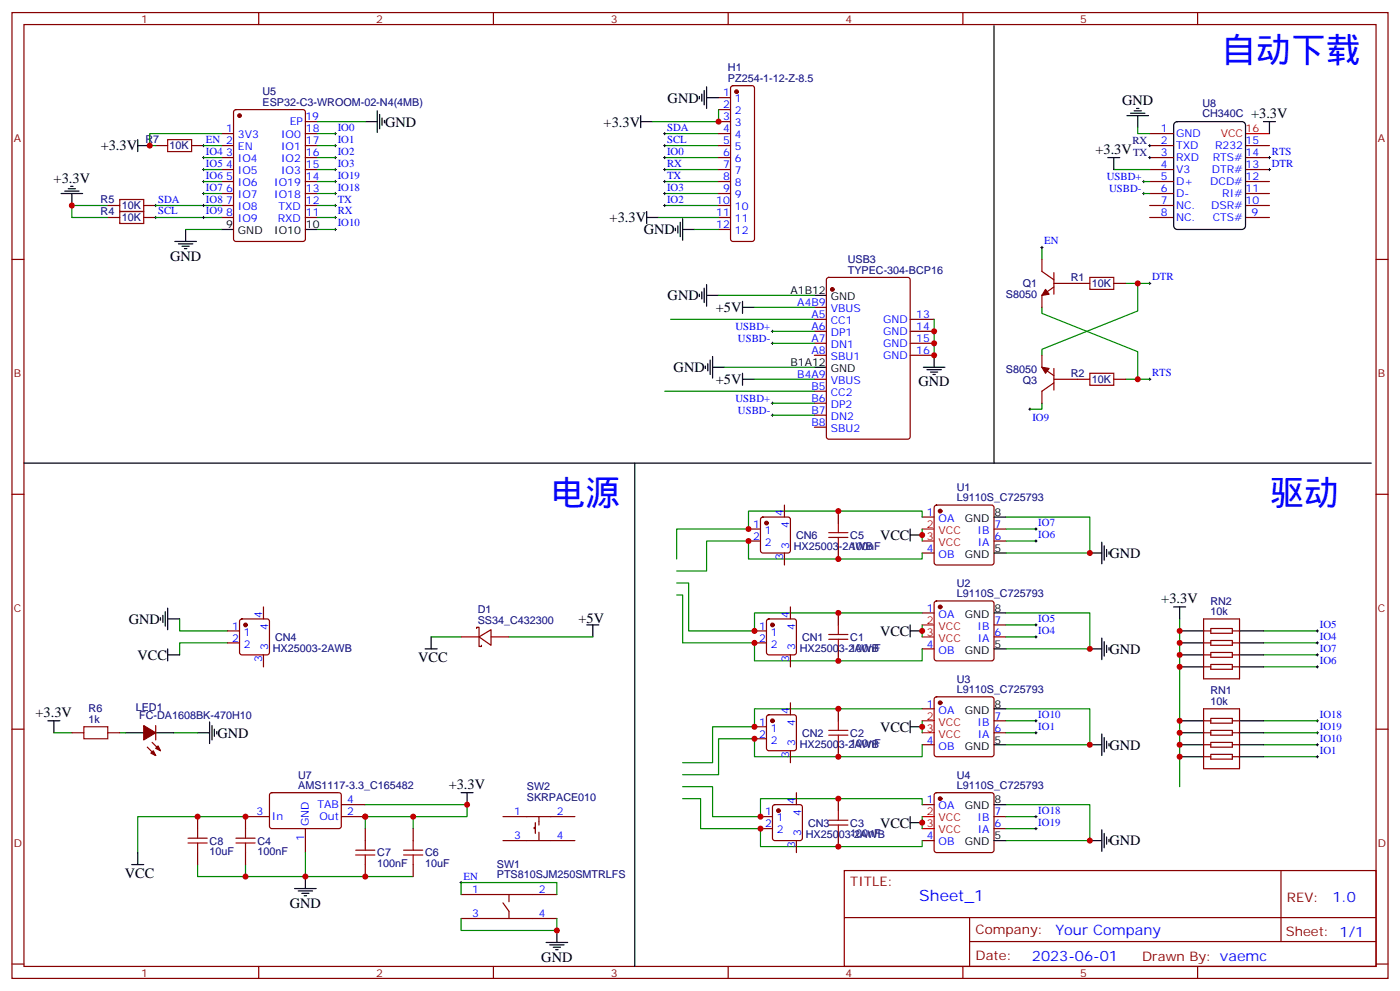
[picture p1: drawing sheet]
<svg xmlns="http://www.w3.org/2000/svg" width="412mm" height="292mm" viewBox="0 0 412 292" stroke-linecap="round" stroke-linejoin="round" font-family="sans-serif">
<g fill="none" stroke="#870000" stroke-width=".35">
<path d="M3.5 3.7h405.4v284.3h-405.4zM7.1 7.2h398.2v277.3h-398.2zM76.2 3.7v3.5M145.3 3.7v3.5M214.5 3.7v3.5M283.6 3.7v3.5M352.8 3.7v3.5M65.3 39.3h3.5M69 32.5l.5-.2h19.8l.6 .4 .1 37.7-.5 .6-20 .1-.7-.5v-37.6zM90 39.3h3.5M90 35.8h3.5M211.7 39.3h3.5"/>
<path d="M211.7 28.8h3.5M211.7 32.3h3.5M211.7 35.8h3.5M215.4 25.4l.5-.2h5.6l.5 .2 .2 .5v44.5l-.2 .5-.5 .2h-5.6l-.5-.2-.2-.5v-44.5zM338.7 39.3h7M45.9 42.9h3.5M56.4 42.9h3.6M65.3 42.9h3.5M65.3 46.4h3.5M65.3 49.9h3.5M65.3 53.4h3.5M65.3 57h3.5"/>
<path d="M90 42.9h3.5M90 46.4h3.5M90 49.9h3.5M90 53.4h3.5M90 57h3.5M211.7 42.9h3.5M211.7 46.4h3.5M211.7 49.9h3.5M211.7 53.4h3.5M211.7 57h3.5M338.7 42.9h7M338.7 46.4h7"/>
<path d="M338.7 49.9h7M338.7 53.4h7M338.7 57h7M366.9 42.9h7M366.9 46.4h7M366.9 49.9h7M366.9 53.4h7M366.9 57h7M3.5 76.4h3.6M31.7 60.5h3.6M31.7 64h3.6M42.3 60.5h3.6"/>
<path d="M42.3 64h3.6M65.3 60.5h3.5M65.3 64h3.5M90 60.5h3.5M90 64h3.5M211.7 60.5h3.5M211.7 64h3.5M211.7 67.6h3.5M306.9 76.4v3.5l3.5 2.5M338.7 60.5h7M338.7 64h7M366.9 60.5h7"/>
<path d="M366.9 64h7M405.3 76.4h3.6M239.9 97.5h3.5M239.9 94h3.5M239.9 90.5h3.5M243.7 81.9l.4-.2h23.3l.7 .4v46.5l-.5 .6-23.5 .1-.6-.5-.1-46.4zM268.1 97.5h7.1M268.1 94h7.1M310.4 84.5l-3.5 2.5v3.5M310.4 80.3v6.3M310.4 83.4h10.6M328.1 83.4h3.5"/>
<path d="M239.9 111.7h3.5M239.9 104.6h3.5M239.9 101.1h3.5M239.9 118.7h3.5M239.9 115.2h3.5M268.1 104.6h7.1M268.1 101.1h7.1M306.9 104.6v3.5l3.5 2.5M310.4 112.7l-3.5 2.5v3.5M310.4 111.7h10.6M310.4 108.5v6.3M328.1 111.7h3.5"/>
<path d="M239.9 125.8h3.5M239.9 122.2h3.5M3.5 145.5h3.6M220.5 159.3h3.5M220.5 155.8h3.5M224.2 152.4l.5-.2h7.4l.5 .2 .2 .5v9.2l-.2 .5-.5 .2h-7.4l-.5-.2-.2-.5v-9.2zM231.1 148.7v3.5M246.9 150.5v3.5M271.6 152.2h3.6M275.4 148.9l.5-.2h16.2l.5 .2 .2 .5v16.2l-.2 .5-.5 .2h-16.2l-.5-.2-.2-.5v-16.2zM292.8 159.3h3.5M292.8 155.8h3.5"/>
<path d="M405.3 145.5h3.6M77.6 178.7v3.5M231.1 162.8v3.5M232.8 178.7v3.5M246.9 161v3.6M271.6 162.8h3.6M275.4 177.1l.5-.2h16.2l.5 .2 .2 .5v16.3l-.2 .5-.5 .2h-16.2l-.5-.3-.2-.4v-16.3zM67 185.7h3.6M67 189.3h3.6M70.8 182.4l.5-.2h7.4l.5 .2 .2 .5v9.2l-.3 .5-.4 .2h-7.4l-.5-.2-.2-.5v-9.2zM77.6 192.8v3.5M135.8 187.5h5.3"/>
<path d="M140.4 185v-.3h.7v5.6h.7v-.3M141.1 187.5l3.5-2.1v4.6zM144.6 187.5h5.3M222.2 185.7h3.6M222.2 189.3h3.6M226 182.4l.5-.2h7.4l.5 .2 .2 .5v9.2l-.2 .5-.5 .2h-7.4l-.5-.2-.2-.5v-9.2zM232.8 192.8v3.5M246.9 180.4v3.6M246.9 191v3.6M271.6 180.4h3.6M271.6 191h3.6M292.8 187.5h3.5"/>
<path d="M292.8 184h3.5M354.5 185.7h2.2M354.5 182.2h10.6v17.6h-10.6zM354.5 196.3h2.2M354.5 189.3h2.2M354.5 192.8h2.2M356.7 195.6h6.3v1.4h-6.3zM356.7 192.1h6.3v1.4h-6.3zM356.7 188.6h6.3v1.4h-6.3zM356.7 185h6.3v1.4h-6.3zM363 185.7h2.1M363 196.3h2.1"/>
<path d="M363 189.3h2.1M363 192.8h2.1M3.5 214.7h3.6M21.2 215.7h3.5M31.7 215.7h3.6M43.4 220l2.5 2.4M44.8 218.5l2.5 2.5M45.9 213.6v4.2M222.2 214h3.6M222.2 217.5h3.6M226 210.6l.5-.2h7.4l.5 .2 .2 .5v9.2l-.2 .5-.5 .2h-7.4l-.5-.2-.2-.5v-9.2zM232.8 206.9v3.5"/>
<path d="M246.9 208.7v3.5M246.9 219.3v3.5M271.6 208.7h3.6M271.6 219.3h3.6M275.4 205.3l.5-.2h16.2l.5 .2 .2 .5v16.3l-.2 .5-.5 .2h-16.2l-.5-.3-.2-.4v-16.3zM292.8 215.7h3.5M292.8 212.2h3.5M354.5 208.7h10.6v17.6h-10.6zM354.5 219.3h2.2M354.5 215.7h2.2M354.5 212.2h2.2M356.7 218.5h6.3v1.5h-6.3z"/>
<path d="M356.7 215h6.3v1.4h-6.3zM356.7 211.5h6.3v1.4h-6.3zM363 219.3h2.1M363 215.7h2.1M363 212.2h2.1M405.3 214.7h3.6M79.6 233.6l.5-.2h20l.4 .7v9.4l-.7 .4h-20l-.4-.7v-9.1zM100.5 236.9h7.1M227.8 237.1l.4-.2h7.5l.5 .2 .2 .5v9.2l-.3 .5-.4 .2h-7.5l-.5-.3-.2-.4v-9.2zM232.8 221v3.5M234.6 233.4v3.5M246.9 235.1v3.6"/>
<path d="M271.6 236.9h3.6M275.4 233.6l.5-.2h16.2l.5 .2 .2 .5v16.2l-.2 .5-.5 .2h-16.2l-.5-.2-.2-.5v-16.2zM354.5 222.8h2.2M356.7 222.1h6.3v1.4h-6.3zM363 222.8h2.1M58.2 240.4v3.5M58.2 251v3.5M72.3 251v3.5M79.4 240.4h-7.1v3.5M90 243.9v7.1M100.5 240.4h7.1M107.6 243.9v3.6"/>
<path d="M107.6 254.5v3.6M121.7 243.9v3.6M121.7 254.5v3.6M148.2 247.5h21.1M148.2 240.4h21.1M157.7 243.6h-.4v.3h.4M157.7 242.2v3.2M158.7 240.4v2.5M158.7 245v2.5M224 243.9h3.5M224 240.4h3.5M234.6 247.5v3.5"/>
<path d="M246.9 245.7v3.5M248.7 256.3h156.6v28.2h-156.6zM271.6 247.5h3.6M292.8 243.9h3.5M292.8 240.4h3.5M377.3 256.3v20.9M135.8 263.3h28.2M135.8 270.4h28.2M148.2 265.8l1.7 2.5v2.1M149.9 263.3v2.2M248.7 270.1h156.5M285.6 277.2h119.6"/>
<path d="M285.6 270.1v14.2M3.5 283.8h3.6M76.2 284.5v3.5M145.3 284.5v3.5M214.5 284.5v3.5M283.6 284.5v3.5M352.8 284.5v3.5M405.3 283.8h3.6"/>
</g>
<g fill="#870000" stroke="#870000" stroke-width=".35">
<path d="M306.9 108.1l2.1 .4-1 1.4z"/>
<path d="M308 85.2l1 1.4-2.1 .4z"/>
<path d="M42.3 213.6l3.6 2.1-3.6 2.1z"/>
<path d="M45.9 220.3l.7-.7 .7 1.4z"/>
<path d="M44.4 221.7l.8-.7 .7 1.4z"/>
<circle cx="276.9" cy="206.9" r=".53"/>
<circle cx="276.9" cy="150.5" r=".53"/>
<circle cx="276.9" cy="178.7" r=".53"/>
<circle cx="276.9" cy="235.1" r=".53"/>
<circle cx="245.2" cy="85.2" r=".53"/>
<circle cx="225.8" cy="154" r=".53"/>
<circle cx="227.5" cy="184" r=".53"/>
<circle cx="227.5" cy="212.2" r=".53"/>
<circle cx="229.3" cy="238.7" r=".53"/>
<circle cx="72.3" cy="184" r=".53"/>
<circle cx="217" cy="27" r=".53"/>
<circle cx="70.6" cy="34" r=".53"/>
</g>
<path d="M366.9 39.3h7M271.6 155.8h3.6M271.6 159.3h3.6M271.6 184h3.6M271.6 187.5h3.6M271.6 212.2h3.6M271.6 215.7h3.6M271.6 240.4h3.6M271.6 243.9h3.6" fill="none" stroke="#f00" stroke-width=".35"/>
<g fill="none" stroke="#000" stroke-width=".35">
<path d="M292.8 7.6v128.7M107.6 35.8h3.5M111.1 32.6v6.4M111.8 33.7v4.2M112.5 34.7v2.2M113.2 35.5v.7M188.7 35.8h3.6M188.7 34v3.6M206 28.4v.7M206.7 27.7v2.1M207.4 26.6v4.3M208.1 25.6v6.3"/>
<path d="M208.1 28.8h3.6M332 34h6.3M333 33.3h4.3M334.1 32.6h2.1M334.8 31.9h.7M335.1 34v3.6M346 36.2l.8-.4h19l.9 .4 .2 .7v29.6l-.5 .9-.6 .2h-19l-.9-.5-.2-.6v-29.6zM372.2 35.8h3.5M373.9 35.8v3.5M18 57h6.3M19 56.3h4.3M20.1 55.6h2.1"/>
<path d="M20.8 54.9h.7M21.2 57v3.5M40.6 41.1v3.5M40.6 42.9h3.5M326.3 46.4h3.5M328.1 46.4v3.5M51.5 71.1h6.4M52.6 71.8h4.2M53.6 72.5h2.1M54.3 73.2h.7M54.7 67.6v3.5M65.3 67.6h3.5"/>
<path d="M90 67.6h3.5M190.5 64h3.5M190.5 62.3v3.5M199 67.2v.7M199.7 66.5v2.1M200.4 65.4v4.3M201.1 67.6h3.5M201.1 64.4v6.3M206 86.6v.7M206.7 85.9v2.1M207.4 84.8v4.3M208.1 87h3.6"/>
<path d="M208.1 83.8v6.3M218.7 90.5h3.5M218.7 88.7v3.6M239.9 87h3.5M207.8 107.8v.7M208.5 107.1v2.1M209.2 106v4.2M209.9 108.1h3.5M209.9 105v6.3M218.7 109.9v3.5M218.7 111.7h3.5M239.9 108.1h3.5"/>
<path d="M272 108.1h6.3M273 108.8h4.3M274.1 109.5h2.1M274.8 110.2h.7M275.2 104.6v3.5M7.1 136.3h396.8M187 136.3v148.2M268.1 157.5h3.5M268.1 155.8v3.5M292.8 152.2h3.5M324.6 159.6v6.4M49.4 179v6.4"/>
<path d="M292.8 162.8h3.5M321 162.8h3.6M325.3 160.7v4.2M326 161.7v2.2M326.7 162.5v.7M345.7 178.7h3.5M347.5 178.7v3.5M47.3 181.9v.7M48 181.2v2.1M48.7 180.1v4.2M49.4 192.8h3.5M49.4 182.2h3.5"/>
<path d="M49.4 191v3.6M125.2 191h3.6M127 187.5v3.5M172.9 184h3.5M174.6 184v3.5M268.1 184v3.5M268.1 185.7h3.5M292.8 191h3.5M292.8 180.4h3.5M321 191h3.6M324.6 187.9v6.3M325.3 188.9v4.2"/>
<path d="M326 190v2.1M326.7 190.7v.7M347.5 185.7h7M347.5 196.3h7M347.5 192.8h7M347.5 189.3h7M365.1 185.7h7.1M365.1 196.3h7.1M365.1 192.8h7.1M365.1 189.3h7.1M14.1 212.2h3.5M15.9 212.2v3.5"/>
<path d="M37 215.7h5.3M45.9 215.7h5.3M58.2 215.7h3.5M61.7 212.5v6.4M62.4 213.6v4.2M63.1 214.7v2.1M63.9 215.4v.7M268.1 212.2v3.5M268.1 214h3.5M292.8 219.3h3.5M292.8 208.7h3.5M321 219.3h3.6"/>
<path d="M324.6 216.1v6.3M325.3 217.1v4.3M326 218.2v2.1M326.7 218.9v.7M347.5 219.3h7M347.5 215.7h7M347.5 212.2h7M365.1 219.3h7.1M365.1 215.7h7.1M365.1 212.2h7.1M135.8 233.4h3.5M137.6 233.4v3.5"/>
<path d="M292.8 236.9h3.5M347.5 222.8h7M365.1 222.8h7.1M38.8 254.5h3.5M40.6 251v3.5M90 258.1v3.5M268.1 240.4v3.5M268.1 242.2h3.5M292.8 247.5h3.5M321 247.5h3.6M324.6 244.3v6.3M325.3 245.4v4.2"/>
<path d="M326 246.4v2.1M326.7 247.1v.7M86.8 261.6h6.3M87.8 262.3h4.3M88.9 263h2.1M89.6 263.7h.7M160.9 277.5h6.3M161.9 278.2h4.3M163 278.9h2.1M163.7 279.6h.7M164 273.9v3.6"/>
</g>
<g fill="none" stroke="#008700" stroke-width=".35">
<path d="M65.3 39.3h-21.2v3.6h1.8M93.5 39.3h5.3M93.5 35.8h14.1M195.8 39.3h15.9M211.7 32.3v3.5h-19.4M335.1 37.6v1.7h3.6M60 57h5.3M60 53.4h5.3M60 49.9h5.3M60 42.9h5.3M60 46.4h5.3M93.5 57h5.3"/>
<path d="M93.5 53.4h5.3M93.5 49.9h5.3M93.5 42.9h5.3M93.5 46.4h5.3M195.8 57h15.9M195.8 53.4h15.9M195.8 49.9h15.9M195.8 42.9h15.9M195.8 46.4h15.9M328.1 49.9h10.6M336.9 57h1.8M336.9 53.4h1.8"/>
<path d="M31.7 60.5h-10.5v3.5h10.5M45.9 60.5h19.4M45.9 64h19.4M54.7 67.6h10.6M93.5 60.5h5.3M93.5 67.6h5.3M93.5 64h5.3M194 64h17.7M195.8 60.5h15.9M204.6 67.6h7.1M306.9 72.8v3.6M197.6 94h42.3"/>
<path d="M211.7 87h28.2M222.2 90.5h17.7M227.5 97.5h12.4M275.2 94v10.6M306.9 90.5v1.8l28.2 11.2v8.2h-3.5M331.6 83.4h3.5v8.1l-28.2 11.3v1.8M335.1 83.4h3.6M195.8 115.2h44.1M213.4 108.1h26.5M222.2 111.7h17.7M227.5 118.7h12.4M227.5 101.1h12.4"/>
<path d="M306.9 118.7v1.8h-3.5M335.1 111.7h3.6M227.5 122.2h12.4M271.6 152.2v-1.7h-51.1v5.3h-21.2v8.8M271.6 155.8v3.5M296.3 152.2h24.7v10.6h-24.7M296.3 155.8h8.9M296.3 159.3h8.9M199.3 171.6h3.5v14.1h19.4v-5.3h49.4M199.3 175.2h1.8v14.1h21.1v5.3h49.4v-3.6M271.6 162.8v1.8h-51.1v-5.3h-12.4v8.8h-8.8M52.9 182.2v3.5h14.1"/>
<path d="M67 189.3h-14.1v3.5M127 187.5h8.8M149.9 187.5h24.7M271.6 184v3.5M296.3 180.4h24.7v10.6h-24.7M296.3 184h8.9M296.3 187.5h8.9M347.5 182.2v49.4M372.2 185.7h15.9M372.2 189.3h15.9M372.2 192.8h15.9M372.2 196.3h15.9"/>
<path d="M15.9 215.7h5.3M35.3 215.7h1.7M51.2 215.7h7M271.6 208.7h-49.4v5.3h-12.3v10.5h-8.8M271.6 219.3v3.5h-49.4v-5.3h-10.5v10.6h-10.6M271.6 212.2v3.5M296.3 208.7h24.7v10.6h-24.7M296.3 215.7h8.9M296.3 212.2h8.9M372.2 215.7h15.9M372.2 212.2h15.9M372.2 219.3h15.9"/>
<path d="M107.6 236.9h30v3.5h-30v3.5M201.1 231.6h8.8v8.8h14.1v-5.3h47.6v1.8M201.1 235.1h5.3v8.8h17.6v5.3h47.6v-1.7M296.3 236.9h24.7v10.6h-24.7M372.2 222.8h15.9M58.2 254.5v3.6h31.8M72.3 240.4h-31.7v10.6M72.3 254.5v3.6M90 251v7.1h31.7M121.7 240.4v3.5M271.6 240.4v3.5M296.3 240.4h8.9"/>
<path d="M296.3 243.9h8.9M135.8 270.4v3.5h28.2v-3.5M135.8 263.3v-3.5h28.2v3.5"/>
</g>
<g fill="none" stroke="#000" stroke-width=".29">
<path d="M98.4 39.3h.7M98.8 39v.7M195.4 39.3h.7M195.8 39v.7M59.6 53.4h.7M59.6 57h.7M59.6 42.9h.7M59.6 46.4h.7M59.6 49.9h.7M60 42.5v.7M60 46v.7M60 49.6v.7"/>
<path d="M60 53.1v.7M60 56.6v.7M98.4 53.4h.7M98.4 57h.7M98.4 42.9h.7M98.4 46.4h.7M98.4 49.9h.7M98.8 42.5v.7M98.8 46v.7M98.8 49.6v.7M98.8 53.1v.7M98.8 56.6v.7"/>
<path d="M195.4 53.4h.7M195.4 57h.7M195.4 42.9h.7M195.4 46.4h.7M195.4 49.9h.7M195.8 42.5v.7M195.8 46v.7M195.8 49.6v.7M195.8 53.1v.7M195.8 56.6v.7M336.5 53.4h.8M336.5 57h.8"/>
<path d="M336.9 53.1v.7M336.9 56.6v.7M338.3 42.9h.7M338.3 46.4h.7M338.7 42.5v.7M338.7 46v.7M373.6 46.4h.7M373.6 49.9h.7M373.9 46v.7M373.9 49.6v.7M45.5 60.5h.7M45.5 64h.7"/>
<path d="M45.9 60.1v.8M45.9 63.7v.7M59.6 60.5h.7M59.6 64h.7M60 60.1v.8M60 63.7v.7M98.4 60.5h.7M98.4 64h.7M98.4 67.6h.7M98.8 60.1v.8M98.8 63.7v.7M98.8 67.2v.7"/>
<path d="M195.4 60.5h.7M195.8 60.1v.8M306.6 72.8h.7M306.9 72.5v.7M227.2 97.5h.7M227.5 97.2v.7M338.3 83.4h.7M338.7 83.1v.7M227.2 118.7h.7M227.2 101.1h.7M227.5 100.7v.7M227.5 118.4v.7"/>
<path d="M338.3 111.7h.7M338.7 111.3v.7M227.2 122.2h.7M227.5 121.9v.7M303 120.5h.7M303.4 120.1v.7M304.8 155.8h.7M304.8 159.3h.7M305.2 155.4v.7M305.2 158.9v.7M304.8 187.5h.7M304.8 184h.7"/>
<path d="M305.2 183.6v.7M305.2 187.1v.8M387.7 192.8h.7M387.7 196.3h.7M387.7 189.3h.7M387.7 185.7h.7M388.1 185.4v.7M388.1 188.9v.7M388.1 192.4v.7M388.1 196v.7M304.8 215.7h.7M304.8 212.2h.7"/>
<path d="M305.2 211.8v.7M305.2 215.4v.7M387.7 215.7h.7M387.7 212.2h.7M387.7 219.3h.7M388.1 211.8v.7M388.1 215.4v.7M388.1 218.9v.7M387.7 222.8h.7M388.1 222.4v.7M135.5 259.8h.7M135.8 259.5v.7"/>
<path d="M304.8 243.9h.7M304.8 240.4h.7M305.2 240.1v.7M305.2 243.6v.7"/>
</g>
<g fill="none" stroke="#a10000" stroke-width=".35">
<path d="M35.3 58.7h7v3.6h-7zM49.4 41.1h7v3.5h-7zM35.3 62.3h7v3.5h-7zM321 81.7h7.1v3.5h-7.1zM321 109.9h7.1v3.5h-7.1zM244.1 158.2h5.7M244.1 156.8h5.7M246.9 154v2.8M246.9 158.2v2.8M244.1 188.2h5.7M244.1 186.8h5.7M246.9 184v2.8"/>
<path d="M246.9 188.2v2.8M24.7 214h7v3.5h-7zM244.1 216.4h5.7M244.1 215h5.7M246.9 212.2v2.8M246.9 216.4v2.9M246.9 238.7v2.8M55.4 248.2h5.6M55.4 246.8h5.6M58.2 243.9v2.9M58.2 248.2v2.8M69.5 248.2h5.6"/>
<path d="M69.5 246.8h5.6M72.3 243.9v2.9M72.3 248.2v2.8M104.8 251.7h5.6M104.8 250.3h5.6M107.6 247.5v2.8M107.6 251.7v2.8M118.9 251.7h5.6M118.9 250.3h5.6M121.7 247.5v2.8M121.7 251.7v2.8M244.1 242.9h5.7"/>
<path d="M244.1 241.5h5.7M246.9 242.9v2.8"/>
</g>
<g fill="#c00">
<circle cx="271.6" cy="157.5" r=".88"/>
<circle cx="271.6" cy="185.7" r=".88"/>
<circle cx="271.6" cy="214" r=".88"/>
<circle cx="271.6" cy="242.2" r=".88"/>
<circle cx="321" cy="162.8" r=".88"/>
<circle cx="321" cy="191" r=".88"/>
<circle cx="321" cy="219.3" r=".88"/>
<circle cx="321" cy="247.5" r=".88"/>
<circle cx="107.6" cy="240.4" r=".88"/>
<circle cx="121.7" cy="240.4" r=".88"/>
<circle cx="90" cy="258.1" r=".88"/>
<circle cx="335.1" cy="83.4" r=".88"/>
<circle cx="335.1" cy="111.7" r=".88"/>
<circle cx="72.3" cy="258.1" r=".88"/>
<circle cx="275.2" cy="101.1" r=".88"/>
<circle cx="275.2" cy="97.5" r=".88"/>
<circle cx="275.2" cy="104.6" r=".88"/>
<circle cx="137.6" cy="236.9" r=".88"/>
<circle cx="72.3" cy="240.4" r=".88"/>
<circle cx="107.6" cy="258.1" r=".88"/>
<circle cx="58.2" cy="240.4" r=".88"/>
<circle cx="347.5" cy="212.2" r=".88"/>
<circle cx="347.5" cy="215.7" r=".88"/>
<circle cx="347.5" cy="219.3" r=".88"/>
<circle cx="347.5" cy="222.8" r=".88"/>
<circle cx="347.5" cy="185.7" r=".88"/>
<circle cx="347.5" cy="189.3" r=".88"/>
<circle cx="347.5" cy="192.8" r=".88"/>
<circle cx="347.5" cy="196.3" r=".88"/>
<circle cx="246.9" cy="235.1" r=".88"/>
<circle cx="246.9" cy="249.2" r=".88"/>
<circle cx="246.9" cy="208.7" r=".88"/>
<circle cx="246.9" cy="222.8" r=".88"/>
<circle cx="246.9" cy="180.4" r=".88"/>
<circle cx="246.9" cy="194.6" r=".88"/>
<circle cx="246.9" cy="150.5" r=".88"/>
<circle cx="246.9" cy="164.6" r=".88"/>
<circle cx="220.5" cy="155.8" r=".88"/>
<circle cx="220.5" cy="159.3" r=".88"/>
<circle cx="222.3" cy="185.7" r=".88"/>
<circle cx="222.3" cy="189.3" r=".88"/>
<circle cx="222.3" cy="214" r=".88"/>
<circle cx="222.3" cy="217.5" r=".88"/>
<circle cx="224" cy="240.4" r=".88"/>
<circle cx="224" cy="243.9" r=".88"/>
<circle cx="164" cy="273.9" r=".88"/>
<circle cx="211.7" cy="35.8" r=".88"/>
<circle cx="21.2" cy="60.5" r=".88"/>
<circle cx="44.1" cy="42.9" r=".88"/>
</g>
<g font-size="10.2" fill="#00f">
<text x="359.8" y="18.2">自动下载</text>
<text x="162.3" y="148.7">电源</text>
<text x="373.9" y="148.7">驱动</text>
</g>
<text font-size="4.6" fill="#00f" x="270.8" y="265.3">Sheet_1</text>
<g font-size="4.2">
<text x="196.7" y="30.2">GND</text>
<text x="330.6" y="30.8">GND</text>
<text x="368.5" y="34.7">+3.3V</text>
<text x="113.4" y="37.2">GND</text>
<text x="177.8" y="37.2">+3.3V</text>
<text x="29.7" y="44.3">+3.3V</text>
<text x="322.7" y="45.3">+3.3V</text>
<text x="15.8" y="53.8">+3.3V</text>
<text x="179.6" y="65.5">+3.3V</text>
<text x="189.6" y="69">GND</text>
<text x="50.1" y="76.7">GND</text>
<text x="196.7" y="88.4">GND</text>
<text x="210.9" y="91.9">+5V</text>
<text x="198.4" y="109.6">GND</text>
<text x="210.9" y="113.1">+5V</text>
<text x="270.6" y="113.8">GND</text>
<text x="259.2" y="159">VCC</text>
<text x="326.8" y="164.2">GND</text>
<text x="342.1" y="177.5">+3.3V</text>
<text x="37.9" y="183.6">GND</text>
<text x="170.4" y="183.3">+5V</text>
<text x="259.2" y="187.2">VCC</text>
<text x="40.5" y="194.2">VCC</text>
<text x="123.2" y="195">VCC</text>
<text x="326.8" y="192.4">GND</text>
<text x="10.5" y="211.1">+3.3V</text>
<text x="259.2" y="215.4">VCC</text>
<text x="64" y="217.2">GND</text>
<text x="326.8" y="220.7">GND</text>
<text x="132.2" y="232.2">+3.3V</text>
<text x="259.2" y="243.6">VCC</text>
<text x="326.8" y="248.9">GND</text>
<text x="36.8" y="258.5">VCC</text>
<text x="85.4" y="267.2">GND</text>
<text x="159.5" y="283.1">GND</text>
</g>
<g font-size="4.2" fill="#00f">
<text x="392.5" y="265.6">1.0</text>
<text x="310.9" y="275.1">Your Company</text>
<text x="304" y="282.9">2023-06-01</text>
</g>
<g font-size="3.9" fill="#800">
<text x="250.5" y="260.9">TITLE:</text>
<text x="379.1" y="265.6">REV:</text>
<text x="287.4" y="275.1">Company:</text>
<text x="378.7" y="275.7">Sheet: 1/1</text>
<text x="287.4" y="282.8">Date:</text>
<text x="336.4" y="282.8">Drawn By: vaemc</text>
</g>
<g font-size="3.2" fill="#800">
<text x="41.6" y="6.7">1</text>
<text x="110.8" y="6.7">2</text>
<text x="179.9" y="6.7">3</text>
<text x="249.1" y="6.7">4</text>
<text x="318.2" y="6.7">5</text>
<text x="4.1" y="41.8">A</text>
<text x="405.9" y="41.8">A</text>
<text x="4.1" y="110.9">B</text>
<text x="405.9" y="110.9">B</text>
<text x="4.1" y="180.1">C</text>
<text x="405.9" y="180.1">C</text>
<text x="4.1" y="249.2">D</text>
<text x="405.9" y="249.2">D</text>
<text x="41.6" y="287.5">1</text>
<text x="110.8" y="287.5">2</text>
<text x="179.9" y="287.5">3</text>
<text x="249.1" y="287.5">4</text>
<text x="318.2" y="287.5">5</text>
</g>
<g font-size="3.2" fill="#000080">
<text x="214.4" y="21">H1</text>
<text x="77.3" y="27.9">U5</text>
<text x="214.4" y="24.2">PZ254-1-12-Z-8.5</text>
<text x="77.3" y="31.1">ESP32-C3-WROOM-02-N4(4MB)</text>
<text x="354.2" y="34.5">CH340C</text>
<text x="354.2" y="31.4">U8</text>
<text x="42.8" y="42.2">R7</text>
<text x="50" y="44">10K</text>
<text x="333.6" y="42.4">RX</text>
<text x="333.7" y="46">TX</text>
<text x="29.6" y="59.9">R5</text>
<text x="29.6" y="63.4">R4</text>
<text x="35.9" y="65.1">10K</text>
<text x="35.9" y="61.6">10K</text>
<text x="249.7" y="77.4">USB3</text>
<text x="249.7" y="80.6">TYPEC-304-BCP16</text>
<text x="315.4" y="82.8">R1</text>
<text x="296.3" y="87.8">S8050</text>
<text x="301.3" y="84.6">Q1</text>
<text x="321.6" y="84.5">10K</text>
<text x="296.3" y="109.8">S8050</text>
<text x="301.3" y="113">Q3</text>
<text x="315.4" y="111">R2</text>
<text x="321.6" y="112.8">10K</text>
<text x="281.9" y="147.5">L9110S_C725793</text>
<text x="281.9" y="144.6">U1</text>
<text x="233.8" y="161.9">HX25003-2AWB</text>
<text x="234.5" y="158.8">CN6</text>
<text x="250.5" y="161.8">100nF</text>
<text x="250.5" y="158.7">C5</text>
<text x="281.9" y="172.8">U2</text>
<text x="281.9" y="175.7">L9110S_C725793</text>
<text x="356.5" y="178">RN2</text>
<text x="140.7" y="183.6">SS34_C432300</text>
<text x="140.7" y="180.4">D1</text>
<text x="356.5" y="181.2">10k</text>
<text x="80.4" y="191.9">HX25003-2AWB</text>
<text x="81" y="188.8">CN4</text>
<text x="235.6" y="191.9">HX25003-2AWB</text>
<text x="236.3" y="188.8">CN1</text>
<text x="250.5" y="191.8">100nF</text>
<text x="250.5" y="188.6">C1</text>
<text x="281.9" y="204">L9110S_C725793</text>
<text x="281.9" y="201">U3</text>
<text x="26.1" y="209.7">R6</text>
<text x="40" y="209.4">LED1</text>
<text x="356.5" y="207.6">10k</text>
<text x="356.5" y="204.4">RN1</text>
<text x="26.1" y="212.9">1k</text>
<text x="41" y="211.5">FC-DA1608BK-470H10</text>
<text x="235.6" y="220.2">HX25003-2AWB</text>
<text x="236.3" y="217">CN2</text>
<text x="250.5" y="220">100nF</text>
<text x="250.5" y="216.9">C2</text>
<text x="87.8" y="232.2">AMS1117-3.3_C165482</text>
<text x="87.8" y="229.2">U7</text>
<text x="155.2" y="232.5">SW2</text>
<text x="281.9" y="232.2">L9110S_C725793</text>
<text x="281.9" y="229.2">U4</text>
<text x="155.2" y="235.7">SKRPACE010</text>
<text x="238" y="243.5">CN3</text>
<text x="250.5" y="243.3">C3</text>
<text x="61.7" y="251.8">10uF</text>
<text x="61.7" y="248.6">C8</text>
<text x="75.8" y="251.8">100nF</text>
<text x="75.8" y="248.6">C4</text>
<text x="237.4" y="246.6">HX25003-2AWB</text>
<text x="250.5" y="246.5">100nF</text>
<text x="111.1" y="255.3">100nF</text>
<text x="111.1" y="252.1">C7</text>
<text x="125.2" y="255.3">10uF</text>
<text x="125.2" y="252.1">C6</text>
<text x="146.4" y="255.4">SW1</text>
<text x="146.4" y="258.6">PTS810SJM250SMTRLFS</text>
</g>
<g font-size="3.2" fill="#00f">
<text x="213" y="28.4">1</text>
<text x="90" y="35.5">19</text>
<text x="213" y="31.9">2</text>
<text x="213" y="35.5">3</text>
<text x="216.5" y="30.2">1</text>
<text x="216.5" y="33.7">2</text>
<text x="60.7" y="42">EN 2</text>
<text x="66.6" y="39">1</text>
<text x="70.1" y="40.7">3V3</text>
<text x="82.8" y="40.7">IO0</text>
<text x="85.3" y="36.9">EP</text>
<text x="90.1" y="39">18</text>
<text x="99.5" y="38.5">IO0</text>
<text x="99.5" y="42">IO1</text>
<text x="196.5" y="42">SCL</text>
<text x="196.5" y="38.5">SDA</text>
<text x="213" y="39">4</text>
<text x="216.5" y="37.2">3</text>
<text x="216.5" y="40.7">4</text>
<text x="341.9" y="39">1</text>
<text x="346.4" y="40.4">GND</text>
<text x="60.7" y="45.5">IO4</text>
<text x="66.6" y="46">3</text>
<text x="70.1" y="47.8">IO4</text>
<text x="70.1" y="44.3">EN</text>
<text x="82.8" y="44.3">IO1</text>
<text x="82.8" y="47.8">IO2</text>
<text x="90.1" y="42.5">17</text>
<text x="90.1" y="46">16</text>
<text x="99.5" y="45.5">IO2</text>
<text x="196.5" y="45.5">IO0</text>
<text x="213" y="42.5">5</text>
<text x="213" y="46">6</text>
<text x="216.5" y="44.3">5</text>
<text x="216.5" y="47.8">6</text>
<text x="341.9" y="46">3</text>
<text x="341.9" y="42.5">2</text>
<text x="346.4" y="47.4">RXD</text>
<text x="346.4" y="43.9">TXD</text>
<text x="357.3" y="47.4">RTS#</text>
<text x="357.9" y="43.9">R232</text>
<text x="366.9" y="42.5">15</text>
<text x="366.9" y="46">14</text>
<text x="374.6" y="45.5">RTS</text>
<text x="60.7" y="49">IO5</text>
<text x="60.7" y="52.6">IO6</text>
<text x="66.6" y="53.1">5</text>
<text x="66.6" y="49.6">4</text>
<text x="70.1" y="51.3">IO5</text>
<text x="82.8" y="51.3">IO3</text>
<text x="90.1" y="49.6">15</text>
<text x="90.1" y="53.1">14</text>
<text x="99.5" y="49">IO3</text>
<text x="99.5" y="52.6">IO19</text>
<text x="196.5" y="49">RX</text>
<text x="196.5" y="52.6">TX</text>
<text x="213" y="49.6">7</text>
<text x="213" y="53.1">8</text>
<text x="216.5" y="51.3">7</text>
<text x="326" y="53">USBD+</text>
<text x="341.9" y="53.1">5</text>
<text x="341.9" y="49.6">4</text>
<text x="346.4" y="51">V3</text>
<text x="357" y="51">DTR#</text>
<text x="366.9" y="49.6">13</text>
<text x="366.9" y="53.1">12</text>
<text x="374.6" y="49">DTR</text>
<text x="46.6" y="59.6">SDA</text>
<text x="60.7" y="56.1">IO7</text>
<text x="60.7" y="59.6">IO8</text>
<text x="66.6" y="56.6">6</text>
<text x="70.1" y="58.4">IO7</text>
<text x="70.1" y="54.9">IO6</text>
<text x="80.8" y="54.9">IO19</text>
<text x="80.8" y="58.4">IO18</text>
<text x="90.1" y="56.6">13</text>
<text x="99.5" y="56.1">IO18</text>
<text x="99.5" y="59.6">TX</text>
<text x="196.5" y="56.1">IO3</text>
<text x="196.5" y="59.6">IO2</text>
<text x="213" y="56.6">9</text>
<text x="216.5" y="54.9">8</text>
<text x="216.5" y="58.4">9</text>
<text x="326.7" y="56.5">USBD-</text>
<text x="341.9" y="56.6">6</text>
<text x="346.4" y="58">D-</text>
<text x="346.4" y="54.5">D+</text>
<text x="356.5" y="54.5">DCD#</text>
<text x="360" y="58">RI#</text>
<text x="366.9" y="56.6">11</text>
<text x="46.6" y="63.1">SCL</text>
<text x="60.7" y="63.1">IO9</text>
<text x="66.6" y="63.7">8</text>
<text x="66.6" y="60.1">7</text>
<text x="70.1" y="65.4">IO9</text>
<text x="70.1" y="61.9">IO8</text>
<text x="81.8" y="65.4">RXD</text>
<text x="82.1" y="61.9">TXD</text>
<text x="90.1" y="60.1">12</text>
<text x="90.1" y="63.7">11</text>
<text x="99.5" y="63.1">RX</text>
<text x="211" y="60.1">10</text>
<text x="211" y="63.7">11</text>
<text x="216.5" y="61.9">10</text>
<text x="216.5" y="65.4">11</text>
<text x="341.9" y="63.7">8</text>
<text x="341.9" y="60.1">7</text>
<text x="346.4" y="65.1">NC.</text>
<text x="346.4" y="61.6">NC.</text>
<text x="356.8" y="61.6">DSR#</text>
<text x="357.2" y="65.1">CTS#</text>
<text x="366.9" y="60.1">10</text>
<text x="368.7" y="63.7">9</text>
<text x="99.5" y="66.7">IO10</text>
<text x="211" y="67.2">12</text>
<text x="216.5" y="69">12</text>
<text x="307.6" y="72">EN</text>
<text x="339.4" y="82.6">DTR</text>
<text x="234.9" y="90.1">A4B9</text>
<text x="239.1" y="93.7">A5</text>
<text x="244.7" y="95.4">CC1</text>
<text x="244.7" y="91.9">VBUS</text>
<text x="260.1" y="95.1">GND</text>
<text x="269.9" y="93.7">13</text>
<text x="216.6" y="97.1">USBD+</text>
<text x="217.4" y="100.6">USBD-</text>
<text x="239.1" y="100.7">A7</text>
<text x="239.1" y="97.2">A6</text>
<text x="244.7" y="99">DP1</text>
<text x="260.1" y="98.6">GND</text>
<text x="269.9" y="100.7">15</text>
<text x="269.9" y="97.2">14</text>
<text x="239.1" y="104.2">A8</text>
<text x="244.7" y="106">SBU1</text>
<text x="244.7" y="102.5">DN1</text>
<text x="260.1" y="105.7">GND</text>
<text x="260.1" y="102.1">GND</text>
<text x="269.9" y="104.2">16</text>
<text x="234.9" y="111.3">B4A9</text>
<text x="244.7" y="113.1">VBUS</text>
<text x="339.4" y="110.8">RTS</text>
<text x="216.6" y="118.2">USBD+</text>
<text x="239" y="118.4">B6</text>
<text x="239" y="114.8">B5</text>
<text x="244.7" y="116.6">CC2</text>
<text x="217.4" y="121.8">USBD-</text>
<text x="239" y="125.4">B8</text>
<text x="239" y="121.9">B7</text>
<text x="244.7" y="123.6">DN2</text>
<text x="244.7" y="120.1">DP2</text>
<text x="304.1" y="123.8">IO9</text>
<text x="244.7" y="127.2">SBU2</text>
<text x="221.8" y="155.4">1</text>
<text x="230.7" y="152" transform="rotate(-90 230.7 152)">4</text>
<text x="232.5" y="155.5" transform="rotate(-90 232.5 155.5)">4</text>
<text x="273" y="151.9">1</text>
<text x="276.5" y="153.6">OA</text>
<text x="293" y="155.4">7</text>
<text x="305.9" y="154.9">IO7</text>
<text x="221.8" y="158.9">2</text>
<text x="225.3" y="157.2">1</text>
<text x="225.3" y="160.7">2</text>
<text x="232.5" y="161.5" transform="rotate(-90 232.5 161.5)">3</text>
<text x="288" y="157.2">IB</text>
<text x="288" y="160.7">IA</text>
<text x="293" y="158.9">6</text>
<text x="305.9" y="158.4">IO6</text>
<text x="230.7" y="165" transform="rotate(-90 230.7 165)">3</text>
<text x="273" y="162.5">4</text>
<text x="276.5" y="164.2">OB</text>
<text x="68.4" y="185.4">1</text>
<text x="77.3" y="182" transform="rotate(-90 77.3 182)">4</text>
<text x="79" y="185.5" transform="rotate(-90 79 185.5)">4</text>
<text x="223.6" y="185.4">1</text>
<text x="232.5" y="182" transform="rotate(-90 232.5 182)">4</text>
<text x="234.2" y="185.5" transform="rotate(-90 234.2 185.5)">4</text>
<text x="273" y="180.1">1</text>
<text x="276.5" y="181.9">OA</text>
<text x="288" y="185.4">IB</text>
<text x="293" y="183.6">7</text>
<text x="305.9" y="183.1">IO5</text>
<text x="388.8" y="184.9">IO5</text>
<text x="68.4" y="188.9">2</text>
<text x="71.9" y="187.1">1</text>
<text x="71.9" y="190.7">2</text>
<text x="79" y="191.5" transform="rotate(-90 79 191.5)">3</text>
<text x="223.6" y="188.9">2</text>
<text x="227.1" y="187.1">1</text>
<text x="227.1" y="190.7">2</text>
<text x="234.2" y="191.5" transform="rotate(-90 234.2 191.5)">3</text>
<text x="273" y="190.7">4</text>
<text x="288" y="188.9">IA</text>
<text x="293" y="187.1">6</text>
<text x="305.9" y="186.6">IO4</text>
<text x="388.8" y="191.9">IO7</text>
<text x="388.8" y="188.4">IO4</text>
<text x="77.3" y="195" transform="rotate(-90 77.3 195)">3</text>
<text x="232.5" y="195" transform="rotate(-90 232.5 195)">3</text>
<text x="276.5" y="192.4">OB</text>
<text x="388.8" y="195.4">IO6</text>
<text x="273" y="208.3">1</text>
<text x="223.6" y="213.6">1</text>
<text x="227.1" y="215.4">1</text>
<text x="232.5" y="210.3" transform="rotate(-90 232.5 210.3)">4</text>
<text x="234.2" y="213.8" transform="rotate(-90 234.2 213.8)">4</text>
<text x="276.5" y="210.1">OA</text>
<text x="288" y="213.6">IB</text>
<text x="293" y="215.4">6</text>
<text x="293" y="211.8">7</text>
<text x="305.9" y="211.3">IO10</text>
<text x="305.9" y="214.8">IO1</text>
<text x="388.8" y="214.8">IO19</text>
<text x="388.8" y="211.3">IO18</text>
<text x="223.6" y="217.1">2</text>
<text x="227.1" y="218.9">2</text>
<text x="234.2" y="219.7" transform="rotate(-90 234.2 219.7)">3</text>
<text x="273" y="218.9">4</text>
<text x="276.5" y="220.7">OB</text>
<text x="288" y="217.1">IA</text>
<text x="388.8" y="221.9">IO1</text>
<text x="388.8" y="218.4">IO10</text>
<text x="232.5" y="223.2" transform="rotate(-90 232.5 223.2)">3</text>
<text x="93.5" y="237.9">TAB</text>
<text x="102.3" y="236.5">4</text>
<text x="234.2" y="236.7" transform="rotate(-90 234.2 236.7)">4</text>
<text x="273" y="236.5">1</text>
<text x="276.5" y="238.3">OA</text>
<text x="305.9" y="239.5">IO18</text>
<text x="75.6" y="240.1">3</text>
<text x="80.1" y="241.5">In</text>
<text x="91" y="243.2" transform="rotate(-90 91 243.2)">GND</text>
<text x="94.1" y="241.5">Out</text>
<text x="102.3" y="240.1">2</text>
<text x="151.4" y="240.1">1</text>
<text x="164" y="240.1">2</text>
<text x="225.3" y="240.1">1</text>
<text x="225.3" y="243.6">2</text>
<text x="228.8" y="241.8">1</text>
<text x="228.8" y="245.4">2</text>
<text x="236" y="240.2" transform="rotate(-90 236 240.2)">4</text>
<text x="288" y="241.8">IB</text>
<text x="288" y="245.4">IA</text>
<text x="293" y="243.6">6</text>
<text x="293" y="240.1">7</text>
<text x="305.9" y="243.1">IO19</text>
<text x="89.6" y="247.7" transform="rotate(-90 89.6 247.7)">1</text>
<text x="151.4" y="247.1">3</text>
<text x="164" y="247.1">4</text>
<text x="234.2" y="249.7" transform="rotate(-90 234.2 249.7)">3</text>
<text x="236" y="246.2" transform="rotate(-90 236 246.2)">3</text>
<text x="273" y="247.1">4</text>
<text x="276.5" y="248.9">OB</text>
<text x="136.5" y="258.9">EN</text>
<text x="139.1" y="263">1</text>
<text x="158.7" y="263">2</text>
<text x="139.1" y="270.1">3</text>
<text x="158.7" y="270.1">4</text>
</g>
<g font-size="3.2" fill="#f00">
<text x="359.6" y="40.4">VCC</text>
<text x="366.9" y="39">16</text>
<text x="273" y="155.4">2</text>
<text x="273" y="158.9">3</text>
<text x="276.5" y="157.2">VCC</text>
<text x="276.5" y="160.7">VCC</text>
<text x="273" y="183.6">2</text>
<text x="276.5" y="185.4">VCC</text>
<text x="273" y="187.1">3</text>
<text x="276.5" y="188.9">VCC</text>
<text x="273" y="211.8">2</text>
<text x="273" y="215.4">3</text>
<text x="276.5" y="213.6">VCC</text>
<text x="276.5" y="217.1">VCC</text>
<text x="273" y="240.1">2</text>
<text x="273" y="243.6">3</text>
<text x="276.5" y="241.8">VCC</text>
<text x="276.5" y="245.4">VCC</text>
</g>
<g font-size="3.2">
<text x="66.6" y="67.2">9</text>
<text x="70.1" y="69">GND</text>
<text x="80.8" y="69">IO10</text>
<text x="90.1" y="67.2">10</text>
<text x="232.8" y="86.6">A1B12</text>
<text x="244.7" y="88.4">GND</text>
<text x="232.8" y="107.8">B1A12</text>
<text x="244.7" y="109.5">GND</text>
<text x="284.2" y="153.6">GND</text>
<text x="293" y="151.9">8</text>
<text x="284.2" y="164.2">GND</text>
<text x="293" y="162.5">5</text>
<text x="284.2" y="181.9">GND</text>
<text x="293" y="180.1">8</text>
<text x="293" y="190.7">5</text>
<text x="284.2" y="192.4">GND</text>
<text x="293" y="208.3">8</text>
<text x="284.2" y="210.1">GND</text>
<text x="284.2" y="220.7">GND</text>
<text x="293" y="218.9">5</text>
<text x="284.2" y="238.3">GND</text>
<text x="293" y="236.5">8</text>
<text x="284.2" y="248.9">GND</text>
<text x="293" y="247.1">5</text>
</g>
</svg>
